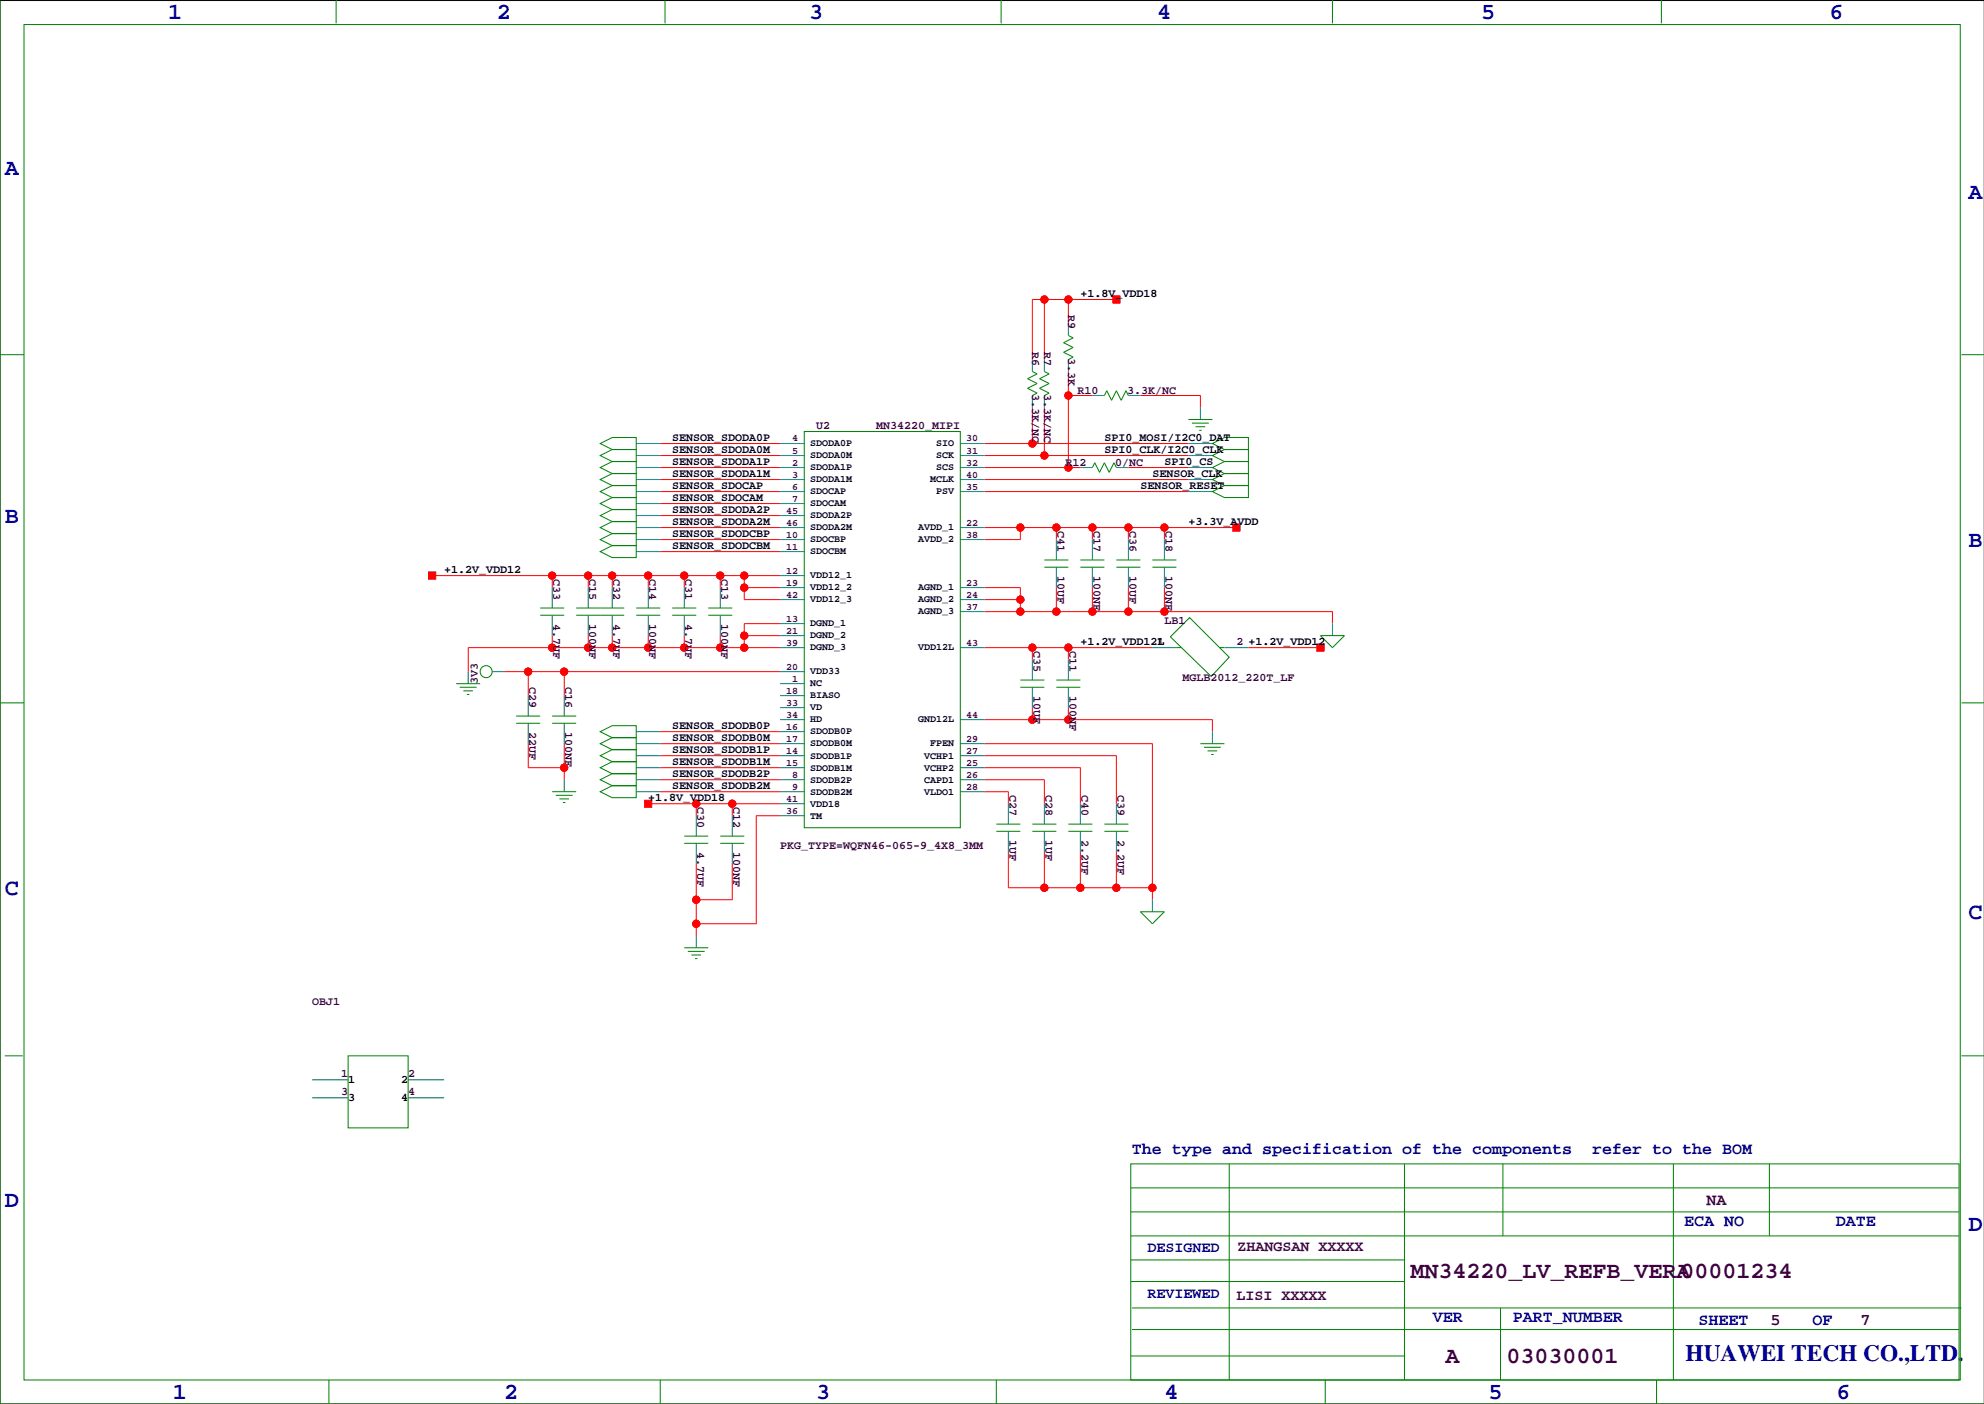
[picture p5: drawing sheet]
<svg xmlns="http://www.w3.org/2000/svg" width="420mm" height="297mm" viewBox="0 0 420 297" stroke-linecap="round" stroke-linejoin="round" font-family="sans-serif">
<path d="M419.9 .1h-419.9v296.9h419.9" fill="none" stroke="#000" stroke-width=".21"/>
<g fill="none" stroke="#f00" stroke-width=".21">
<path d="M221 63.4v12.7M226.1 63.4v5M226.1 78.6v20.3M236.2 63.4h-17.8v12.7M139.7 98.9h25.4M139.7 93.8h25.4M139.7 96.4h25.4M208.3 98.9h20.3M208.3 93.8h43.2M208.3 96.4h43.2M218.4 86.2v7.6M221 86.2v10.2"/>
<path d="M226.1 83.7h5M238.8 98.9h12.7M241.3 83.7h12.7v2.5M139.7 111.6h25.4M139.7 114.2h25.4M139.7 101.5h25.4M139.7 104h25.4M139.7 106.5h25.4M139.7 116.7h25.4M139.7 109.1h25.4M208.3 111.6h53.3M208.3 101.5h43.2"/>
<path d="M208.3 104h43.2M215.9 111.6v2.6h-7.6M223.5 111.6v2.6M231.1 111.6v2.6M238.8 111.6v2.6M246.4 111.6v2.6M91.4 121.8h73.7M116.8 121.8v2.5M116.8 134.5v2.5M124.5 121.8v2.5M124.5 134.5v2.5M129.5 121.8v2.5"/>
<path d="M129.5 134.5v2.5M137.2 121.8v2.5M137.2 134.5v2.5M144.8 121.8v2.5M144.8 134.5v2.5M152.4 121.8v2.5M152.4 134.5v2.5M157.5 121.8v5.1h7.6M157.5 124.3h7.6M157.5 134.5h7.6M165.1 137h-66v5.1M165.1 131.9h-7.6v5.1"/>
<path d="M208.3 137h35.5M208.3 129.4h73.6v2.5M208.3 126.9h7.6M208.3 124.3h7.6v5.1M218.4 137v2.6M223.5 124.3v5.1M226.1 137v2.6M231.1 124.3v5.1M238.8 124.3v5.1M246.4 124.3v5.1M264.2 137h15.2M106.7 142.1h58.4"/>
<path d="M111.8 157.3v5.1h7.6M111.8 142.1v5.1M119.4 142.1v5.1M119.4 157.3v7.7M139.7 157.3h25.4M139.7 159.9h25.4M139.7 154.8h25.4M208.3 152.3h48.2v2.5M208.3 157.3h35.5v33.1M208.3 159.9h27.9v10.1M218.4 149.7v2.6M226.1 149.7v2.6"/>
<path d="M137.2 170h27.9M139.7 167.5h25.4M139.7 165h25.4M139.7 162.4h25.4M147.3 170v2.6M154.9 170v2.6M165.1 172.6h-5.1v22.8h-12.7M208.3 167.5h5.1v2.5M208.3 162.4h20.3v7.6M208.3 165h12.7v5M147.3 182.7v15.3M154.9 182.7v7.7h-7.6"/>
<path d="M213.4 180.2v7.6h30.4M221 180.2v7.6M228.6 180.2v7.6M236.2 180.2v7.6"/>
<circle cx="221" cy="63.4" r=".76"/>
<circle cx="226.1" cy="63.4" r=".76"/>
<circle cx="218.4" cy="93.8" r=".76"/>
<circle cx="221" cy="96.4" r=".76"/>
<circle cx="226.1" cy="83.7" r=".76"/>
<circle cx="226.1" cy="98.9" r=".76"/>
<circle cx="215.9" cy="111.6" r=".76"/>
<circle cx="223.5" cy="111.6" r=".76"/>
<circle cx="231.1" cy="111.6" r=".76"/>
<circle cx="238.8" cy="111.6" r=".76"/>
<circle cx="246.4" cy="111.6" r=".76"/>
<circle cx="116.8" cy="137" r=".76"/>
<circle cx="116.8" cy="121.8" r=".76"/>
<circle cx="124.5" cy="137" r=".76"/>
<circle cx="124.5" cy="121.8" r=".76"/>
<circle cx="129.5" cy="137" r=".76"/>
<circle cx="129.5" cy="121.8" r=".76"/>
<circle cx="137.2" cy="137" r=".76"/>
<circle cx="137.2" cy="121.8" r=".76"/>
<circle cx="144.8" cy="137" r=".76"/>
<circle cx="144.8" cy="121.8" r=".76"/>
<circle cx="152.4" cy="137" r=".76"/>
<circle cx="152.4" cy="121.8" r=".76"/>
<circle cx="157.5" cy="124.3" r=".76"/>
<circle cx="157.5" cy="137" r=".76"/>
<circle cx="157.5" cy="134.5" r=".76"/>
<circle cx="157.5" cy="121.8" r=".76"/>
<circle cx="215.9" cy="126.9" r=".76"/>
<circle cx="215.9" cy="129.4" r=".76"/>
<circle cx="218.4" cy="137" r=".76"/>
<circle cx="223.5" cy="129.4" r=".76"/>
<circle cx="226.1" cy="137" r=".76"/>
<circle cx="231.1" cy="129.4" r=".76"/>
<circle cx="238.8" cy="129.4" r=".76"/>
<circle cx="246.4" cy="129.4" r=".76"/>
<circle cx="111.8" cy="142.1" r=".76"/>
<circle cx="119.4" cy="142.1" r=".76"/>
<circle cx="218.4" cy="152.3" r=".76"/>
<circle cx="226.1" cy="152.3" r=".76"/>
<circle cx="119.4" cy="162.4" r=".76"/>
<circle cx="147.3" cy="170" r=".76"/>
<circle cx="154.9" cy="170" r=".76"/>
<circle cx="147.3" cy="190.4" r=".76"/>
<circle cx="147.3" cy="195.4" r=".76"/>
<circle cx="221" cy="187.8" r=".76"/>
<circle cx="228.6" cy="187.8" r=".76"/>
<circle cx="236.2" cy="187.8" r=".76"/>
<circle cx="243.8" cy="187.8" r=".76"/>
</g>
<g fill="#f00" stroke="#f00" stroke-width=".21">
<path d="M260.9 110.9h1.5v1.5h-1.5z" fill-rule="evenodd"/>
<path d="M136.4 169.3h1.5v1.5h-1.5z" fill-rule="evenodd"/>
<path d="M90.7 121h1.5v1.5h-1.5z" fill-rule="evenodd"/>
<path d="M235.5 62.6h1.5v1.5h-1.5z" fill-rule="evenodd"/>
<path d="M278.6 136.3h1.6v1.5h-1.6z" fill-rule="evenodd"/>
<circle cx="226.1" cy="137" r=".76"/>
<circle cx="218.4" cy="137" r=".76"/>
<circle cx="246.4" cy="129.4" r=".76"/>
<circle cx="238.8" cy="129.4" r=".76"/>
<circle cx="231.1" cy="129.4" r=".76"/>
<circle cx="223.5" cy="129.4" r=".76"/>
<circle cx="215.9" cy="126.9" r=".76"/>
<circle cx="215.9" cy="129.4" r=".76"/>
<circle cx="218.4" cy="152.3" r=".76"/>
<circle cx="226.1" cy="152.3" r=".76"/>
<circle cx="246.4" cy="111.6" r=".76"/>
<circle cx="238.8" cy="111.6" r=".76"/>
<circle cx="231.1" cy="111.6" r=".76"/>
<circle cx="223.5" cy="111.6" r=".76"/>
<circle cx="215.9" cy="111.6" r=".76"/>
<circle cx="147.3" cy="170" r=".76"/>
<circle cx="154.9" cy="170" r=".76"/>
<circle cx="236.2" cy="187.8" r=".76"/>
<circle cx="228.6" cy="187.8" r=".76"/>
<circle cx="221" cy="187.8" r=".76"/>
<circle cx="243.8" cy="187.8" r=".76"/>
<circle cx="157.5" cy="124.3" r=".76"/>
<circle cx="157.5" cy="121.8" r=".76"/>
<circle cx="116.8" cy="121.8" r=".76"/>
<circle cx="124.5" cy="121.8" r=".76"/>
<circle cx="129.5" cy="121.8" r=".76"/>
<circle cx="137.2" cy="121.8" r=".76"/>
<circle cx="144.8" cy="121.8" r=".76"/>
<circle cx="152.4" cy="121.8" r=".76"/>
<circle cx="116.8" cy="137" r=".76"/>
<circle cx="124.5" cy="137" r=".76"/>
<circle cx="129.5" cy="137" r=".76"/>
<circle cx="137.2" cy="137" r=".76"/>
<circle cx="144.8" cy="137" r=".76"/>
<circle cx="152.4" cy="137" r=".76"/>
<circle cx="157.5" cy="134.5" r=".76"/>
<circle cx="157.5" cy="137" r=".76"/>
<circle cx="119.4" cy="142.1" r=".76"/>
<circle cx="111.8" cy="142.1" r=".76"/>
<circle cx="119.4" cy="162.4" r=".76"/>
<circle cx="218.4" cy="93.8" r=".76"/>
<circle cx="226.1" cy="63.4" r=".76"/>
<circle cx="221" cy="63.4" r=".76"/>
<circle cx="226.1" cy="98.9" r=".76"/>
<circle cx="226.1" cy="83.7" r=".76"/>
<circle cx="221" cy="96.4" r=".76"/>
<circle cx="147.3" cy="190.4" r=".76"/>
<circle cx="147.3" cy="195.4" r=".76"/>
</g>
<g fill="none" stroke="#008080" stroke-width=".21">
<path d="M218.4 76.1v2.5M221 76.1v2.5M226.1 68.4v2.6M226.1 76.1v2.5M134.6 96.4h5.1M134.6 93.8h5.1M134.6 98.9h5.1M165.1 96.4h5.1M165.1 93.8h5.1M165.1 98.9h5.1M203.2 96.4h5.1M203.2 93.8h5.1"/>
<path d="M203.2 98.9h5.1M218.4 83.7v2.5M221 83.7v2.5M228.6 98.9h2.5M231.1 83.7h2.6M236.2 98.9h2.6M238.8 83.7h2.5M251.5 96.4h5M251.5 93.8h5M251.5 98.9h5M254 86.2v2.6M134.6 116.7h5.1"/>
<path d="M134.6 109.1h5.1M134.6 111.6h5.1M134.6 104h5.1M134.6 101.5h5.1M134.6 106.5h5.1M134.6 114.2h5.1M165.1 116.7h5.1M165.1 109.1h5.1M165.1 111.6h5.1M165.1 104h5.1M165.1 101.5h5.1M165.1 106.5h5.1"/>
<path d="M165.1 114.2h5.1M203.2 111.6h5.1M203.2 104h5.1M203.2 101.5h5.1M203.2 114.2h5.1M223.5 114.2v4.3M231.1 114.2v4.3M238.8 114.2v4.3M246.4 114.2v4.3M251.5 104h5M251.5 101.5h5M116.8 124.3v4.3"/>
<path d="M116.8 130.2v4.3M124.5 124.3v4.3M124.5 130.2v4.3M129.5 124.3v4.3M129.5 130.2v4.3M137.2 124.3v4.3M137.2 130.2v4.3M144.8 124.3v4.3M144.8 130.2v4.3M152.4 124.3v4.3M152.4 130.2v4.3M165.1 137h5.1"/>
<path d="M165.1 121.8h5.1M165.1 131.9h5.1M165.1 134.5h5.1M165.1 124.3h5.1M165.1 126.9h5.1M203.2 137h5.1M203.2 124.3h5.1M203.2 126.9h5.1M203.2 129.4h5.1M218.4 139.6v4.3M223.5 120v4.3M226.1 139.6v4.3"/>
<path d="M231.1 120v4.3M238.8 120v4.3M243.8 137h5.1M246.4 120v4.3M259.1 137h5.1M281.9 131.9v2.6M99.1 142.1v2.5M104.1 142.1h2.6M111.8 147.2v4.3M111.8 153v4.3M119.4 147.2v4.3M119.4 153v4.3"/>
<path d="M134.6 154.8h5.1M134.6 157.3h5.1M134.6 159.9h5.1M165.1 142.1h5.1M165.1 154.8h5.1M165.1 157.3h5.1M165.1 144.6h5.1M165.1 152.3h5.1M165.1 159.9h5.1M165.1 147.2h5.1M165.1 149.7h5.1M203.2 157.3h5.1"/>
<path d="M203.2 152.3h5.1M203.2 159.9h5.1M218.4 145.4v4.3M226.1 145.4v4.3M256.5 154.8v2.5M119.4 165v2.5M134.6 167.5h5.1M134.6 165h5.1M134.6 162.4h5.1M147.3 172.6v4.3M147.3 178.4v4.3M154.9 172.6v4.3"/>
<path d="M154.9 178.4v4.3M165.1 167.5h5.1M165.1 165h5.1M165.1 162.4h5.1M165.1 172.6h5.1M165.1 170h5.1M203.2 167.5h5.1M203.2 165h5.1M203.2 162.4h5.1M213.4 170v4.4M213.4 175.9v4.3M221 170v4.4"/>
<path d="M221 175.9v4.3M228.6 170v4.4M228.6 175.9v4.3M236.2 170v4.4M236.2 175.9v4.3M147.3 198v2.5M243.8 190.4v2.5M66 228.5h7.7M66 232.3h7.7M86.4 228.5h7.6M86.4 232.3h7.6"/>
</g>
<g fill="none" stroke="#008000" stroke-width=".21">
<path d="M0 -.1v297.1h419.9M71.1 0v4.9M140.7 0v4.9M211.8 0v4.9M281.9 0v4.9M351.5 0v4.9M5.1 5.2h409.7v286.8h-409.7zM0 75h5.1M218.4 78.6l1.1 .5-2.1 1 2.1 1-2.1 1.1 2.1 1-1.1 .5M221 78.6l1 .5-2 1 2 1-2 1.1 2 1-1 .5M226.1 71l1 .5-2.1 1 2.1 1-2.1 1 2.1 1.1-1 .5M415 75h4.9"/>
<path d="M127 96.4l2.5-1.3h5.1v2.5h-5.1zM127 93.8l2.5-1.2h5.1v2.5h-5.1zM127 98.9l2.5-1.3h5.1v2.6h-5.1zM170.2 91.3h33v83.8h-33zM231.1 98.9l.5-1 1.1 2 1-2 1 2 1-2 .5 1M233.7 83.7l.5-1 1 2 1-2 1 2 1.1-2 .5 1M251.5 88.8h5M252.2 89.5h3.6M253 90.3h2M253.7 91h.6M256.5 98.9l2.6-1.3h5.1v2.6h-5.1zM256.5 96.4l2.6-1.3h5.1v2.5h-5.1z"/>
<path d="M256.5 93.8l2.6-1.2h5.1v2.5h-5.1zM127 116.7l2.5-1.3h5.1v2.6h-5.1zM127 109.1l2.5-1.3h5.1v2.5h-5.1zM127 111.6l2.5-1.3h5.1v2.6h-5.1zM127 104l2.5-1.3h5.1v2.6h-5.1zM127 106.5l2.5-1.2h5.1v2.5h-5.1zM127 101.5l2.5-1.3h5.1v2.5h-5.1zM127 114.2l2.5-1.3h5.1v2.5h-5.1zM221 118.5h5.1M228.6 118.5h5.1M236.2 118.5h5.1M243.8 118.5h5.1"/>
<path d="M256.5 104l2.6-1.3h5.1v2.6h-5.1zM256.5 101.5l2.6-1.3h5.1v2.5h-5.1zM114.3 128.6h5.1M114.3 130.2h5.1M121.9 128.6h10.2M121.9 130.2h10.2M134.6 128.6h5.1M134.6 130.2h5.1M142.2 128.6h5.1M142.2 130.2h5.1M149.9 128.6h5M149.9 130.2h5"/>
<path d="M221 120h5.1M228.6 120h5.1M236.2 120h5.1M243.8 120h5.1M248.9 137h1M251.7 130.7l8.4 8.4-3.8 4-8.7-8.4zM258.1 137h1M279.4 134.5h5.1l-2.6 2.5zM0 148.7h5.1M96.5 144.6h5.1M97.3 145.4h3.5M98 146.2h2.1"/>
<path d="M98.8 146.9h.5M109.2 151.5h5.1M109.2 153h5.1M116.8 151.5h5.1M116.8 153h5.1M127 154.8l2.5-1.3h5.1v2.6h-5.1zM127 157.3l2.5-1.2h5.1v2.5h-5.1zM127 159.9l2.5-1.3h5.1v2.5h-5.1zM215.9 143.9h5.1M215.9 145.4h5.1M223.5 143.9h5.1M223.5 145.4h5.1"/>
<path d="M254 157.3h5.1M254.8 158.1h3.5M255.5 158.9h2.1M256.3 159.6h.5M415 148.7h4.9M116.8 167.5h5.1M117.6 168.3h3.6M118.4 169h2M119.1 169.8h.5M127 167.5l2.5-1.3h5.1v2.6h-5.1zM127 165l2.5-1.3h5.1v2.5h-5.1zM127 162.4l2.5-1.3h5.1v2.6h-5.1z"/>
<path d="M144.8 176.9h5.1M144.8 178.4h5.1M152.4 176.9h5.1M152.4 178.4h5.1M210.8 174.4h5.1M210.8 175.9h5.1M218.4 174.4h5.1M218.4 175.9h5.1M226.1 174.4h5M226.1 175.9h5M233.7 174.4h5.1M233.7 175.9h5.1"/>
<path d="M241.3 192.9h5.1l-2.6 2.5zM144.8 200.5h5.1M145.5 201.3h3.6M146.3 202h2M147.1 202.8h.5M1 223.4h3.8M73.7 223.4h12.7v15.2h-12.7zM415 223.4h4.9M239.3 246.2h175.2v45.8h-175.2zM239.3 251.3h175.2M239.3 256.4h175.2M260.1 246.2v45.8"/>
<path d="M297.2 246.2v45.8M318 246.2v15.3M354.1 246.2v45.8M374.4 246.2v15.3M239.3 266.6h57.9M239.3 261.5h175.2M239.3 271.1h57.9M239.5 276.7h175.5M317.5 276.7v15.3M69.6 292v5M139.7 292v5M210.8 292v5"/>
<path d="M239.3 286.9h57.9M239.5 281.3h175M280.4 292v5M350.5 292v5M383.5 287.4h.1"/>
<circle cx="102.9" cy="142.1" r="1.27"/>
</g>
<g font-size="4.9" fill="#0000a0">
<text x="35.6" y="3.9">1</text>
<text x="105.2" y="3.9">2</text>
<text x="171.2" y="3.9">3</text>
<text x="244.9" y="3.9">4</text>
<text x="313.4" y="3.9">5</text>
<text x="387.1" y="3.9">6</text>
<text x="1" y="36.9">A</text>
<text x="416.6" y="42">A</text>
<text x="1" y="110.6">B</text>
<text x="416.6" y="115.7">B</text>
<text x="1" y="189.3">C</text>
<text x="416.6" y="194.4">C</text>
<text x="1" y="255.4">D</text>
<text x="416.6" y="260.5">D</text>
<text x="356.6" y="288">HUAWEI TECH CO.,LTD.</text>
<text x="36.6" y="296">1</text>
<text x="106.7" y="296">2</text>
<text x="172.7" y="296">3</text>
<text x="246.4" y="296">4</text>
<text x="315" y="296">5</text>
<text x="388.6" y="296">6</text>
</g>
<g font-size="4.9" fill="#400040">
<text x="298.5" y="270.5">MN34220_LV_REFB_VERA00001234</text>
<text x="305.9" y="288.3">A</text>
<text x="318.8" y="288.3">03030001</text>
</g>
<g font-size="3.5" fill="#0000a0">
<text x="239.5" y="244.2">The type and specification of the components</text>
<text x="336.9" y="244.2">refer to the BOM</text>
<text x="356.4" y="259.4">ECA NO</text>
<text x="388.5" y="259.4">DATE</text>
<text x="303.1" y="279.7">VER</text>
<text x="320.1" y="279.7">PART_NUMBER</text>
<text x="359.4" y="280.3">SHEET</text>
<text x="383.5" y="280.3">OF</text>
</g>
<g font-size="3.5" fill="#400040">
<text x="361.1" y="254.9">NA</text>
<text x="374.6" y="280.3">5</text>
<text x="393.7" y="280.3">7</text>
</g>
<g font-size="3.2" fill="#0000a0">
<text x="242.8" y="264.9">DESIGNED</text>
<text x="242.8" y="274.5">REVIEWED</text>
</g>
<g font-size="3.2" fill="#400040">
<text x="261.9" y="264.7">ZHANGSAN XXXXX</text>
<text x="261.6" y="275.1">LISI XXXXX</text>
</g>
<g font-size="2.5">
<text x="228.6" y="62.9">+1.8V_VDD18</text>
<text x="142.2" y="93.3">SENSOR_SDODA0P</text>
<text x="142.2" y="95.9">SENSOR_SDODA0M</text>
<text x="233.7" y="95.9">SPI0_CLK/I2C0_CLK</text>
<text x="233.7" y="93.3">SPI0_MOSI/I2C0_DAT</text>
<text x="142.2" y="101">SENSOR_SDODA1M</text>
<text x="142.2" y="98.4">SENSOR_SDODA1P</text>
<text x="243.8" y="101">SENSOR_CLK</text>
<text x="246.4" y="98.4">SPI0_CS</text>
<text x="142.2" y="106">SENSOR_SDOCAM</text>
<text x="142.2" y="103.5">SENSOR_SDOCAP</text>
<text x="241.3" y="103.5">SENSOR_RESET</text>
<text x="142.2" y="113.7">SENSOR_SDODCBP</text>
<text x="142.2" y="108.6">SENSOR_SDODA2P</text>
<text x="142.2" y="111.1">SENSOR_SDODA2M</text>
<text x="251.5" y="111.1">+3.3V_AVDD</text>
<text x="142.2" y="116.2">SENSOR_SDODCBM</text>
<text x="94" y="121.3">+1.2V_VDD12</text>
<text x="228.6" y="136.5">+1.2V_VDD12L</text>
<text x="142.2" y="154.3">SENSOR_SDODB0P</text>
<text x="142.2" y="161.9">SENSOR_SDODB1M</text>
<text x="142.2" y="159.4">SENSOR_SDODB1P</text>
<text x="142.2" y="156.8">SENSOR_SDODB0M</text>
<text x="142.2" y="164.5">SENSOR_SDODB2P</text>
<text x="142.2" y="167">SENSOR_SDODB2M</text>
<text x="137.2" y="169.5">+1.8V_VDD18</text>
<text x="73.7" y="229.2">1</text>
<text x="73.7" y="233">3</text>
<text x="84.9" y="229.2">2</text>
<text x="84.9" y="233">4</text>
</g>
<g font-size="2.5" fill="#400040">
<text x="226" y="66.7" transform="rotate(90 226 66.7)">R9</text>
<text x="218.4" y="74.4" transform="rotate(90 218.4 74.4)">R6</text>
<text x="221" y="74.4" transform="rotate(90 221 74.4)">R7</text>
<text x="226" y="75.8" transform="rotate(90 226 75.8)">3.3K</text>
<text x="218.4" y="83.4" transform="rotate(90 218.4 83.4)">3.3K/NC</text>
<text x="221" y="83.4" transform="rotate(90 221 83.4)">3.3K/NC</text>
<text x="228" y="83.4">R10</text>
<text x="238.5" y="83.4">3.3K/NC</text>
<text x="172.7" y="90.8">U2</text>
<text x="185.4" y="90.8">MN34220_MIPI</text>
<text x="225.4" y="98.7">R12</text>
<text x="236" y="98.7">0/NC</text>
<text x="223.7" y="112.3" transform="rotate(90 223.7 112.3)">C41</text>
<text x="231.4" y="112.3" transform="rotate(90 231.4 112.3)">C17</text>
<text x="239" y="112.3" transform="rotate(90 239 112.3)">C36</text>
<text x="246.6" y="112.3" transform="rotate(90 246.6 112.3)">C18</text>
<text x="117.1" y="122.4" transform="rotate(90 117.1 122.4)">C33</text>
<text x="124.7" y="122.4" transform="rotate(90 124.7 122.4)">C15</text>
<text x="129.8" y="122.4" transform="rotate(90 129.8 122.4)">C32</text>
<text x="137.4" y="122.4" transform="rotate(90 137.4 122.4)">C14</text>
<text x="145" y="122.4" transform="rotate(90 145 122.4)">C31</text>
<text x="152.6" y="122.4" transform="rotate(90 152.6 122.4)">C13</text>
<text x="223.7" y="121.8" transform="rotate(90 223.7 121.8)">10UF</text>
<text x="231.4" y="121.8" transform="rotate(90 231.4 121.8)">100NF</text>
<text x="239" y="121.8" transform="rotate(90 239 121.8)">10UF</text>
<text x="246.6" y="121.8" transform="rotate(90 246.6 121.8)">100NF</text>
<text x="117.1" y="131.9" transform="rotate(90 117.1 131.9)">4.7UF</text>
<text x="124.7" y="131.9" transform="rotate(90 124.7 131.9)">100NF</text>
<text x="129.8" y="131.9" transform="rotate(90 129.8 131.9)">4.7UF</text>
<text x="137.4" y="131.9" transform="rotate(90 137.4 131.9)">100NF</text>
<text x="145" y="131.9" transform="rotate(90 145 131.9)">4.7UF</text>
<text x="152.6" y="131.9" transform="rotate(90 152.6 131.9)">100NF</text>
<text x="246.4" y="131.9">LB1</text>
<text x="218.7" y="137.7" transform="rotate(90 218.7 137.7)">C35</text>
<text x="226.3" y="137.7" transform="rotate(90 226.3 137.7)">C11</text>
<text x="244.9" y="136.5">1</text>
<text x="261.6" y="136.5">2 +1.2V_VDD12</text>
<text x="101.1" y="144.6" transform="rotate(-90 101.1 144.6)">3V3</text>
<text x="112" y="145.3" transform="rotate(90 112 145.3)">C29</text>
<text x="119.6" y="145.3" transform="rotate(90 119.6 145.3)">C16</text>
<text x="218.7" y="147.2" transform="rotate(90 218.7 147.2)">10UF</text>
<text x="226.3" y="147.2" transform="rotate(90 226.3 147.2)">100NF</text>
<text x="250.2" y="144.1">MGLB2012_220T_LF</text>
<text x="112" y="154.8" transform="rotate(90 112 154.8)">22UF</text>
<text x="119.6" y="154.8" transform="rotate(90 119.6 154.8)">100NF</text>
<text x="147.5" y="170.7" transform="rotate(90 147.5 170.7)">C30</text>
<text x="155.2" y="170.7" transform="rotate(90 155.2 170.7)">C12</text>
<text x="213.6" y="168.1" transform="rotate(90 213.6 168.1)">C27</text>
<text x="221.2" y="168.1" transform="rotate(90 221.2 168.1)">C28</text>
<text x="228.8" y="168.1" transform="rotate(90 228.8 168.1)">C40</text>
<text x="236.4" y="168.1" transform="rotate(90 236.4 168.1)">C39</text>
<text x="165.1" y="179.7">PKG_TYPE=WQFN46-065-9_4X8_3MM</text>
<text x="213.6" y="177.7" transform="rotate(90 213.6 177.7)">1UF</text>
<text x="221.2" y="177.7" transform="rotate(90 221.2 177.7)">1UF</text>
<text x="228.8" y="177.7" transform="rotate(90 228.8 177.7)">2.2UF</text>
<text x="236.4" y="177.7" transform="rotate(90 236.4 177.7)">2.2UF</text>
<text x="147.5" y="180.2" transform="rotate(90 147.5 180.2)">4.7UF</text>
<text x="155.2" y="180.2" transform="rotate(90 155.2 180.2)">100NF</text>
<text x="66" y="212.7">OBJ1</text>
<text x="72.2" y="228">1</text>
<text x="86.4" y="228">2</text>
<text x="72.2" y="231.8">3</text>
<text x="86.4" y="231.8">4</text>
</g>
<g font-size="2.1" fill="#400040">
<text x="167.6" y="93.4">4</text>
<text x="167.6" y="95.9">5</text>
<text x="204.5" y="93.4">30</text>
<text x="204.5" y="95.9">31</text>
<text x="167.6" y="98.5">2</text>
<text x="167.6" y="101">3</text>
<text x="204.5" y="98.5">32</text>
<text x="204.5" y="101">40</text>
<text x="167.6" y="103.6">6</text>
<text x="167.6" y="106.1">7</text>
<text x="204.5" y="103.6">35</text>
<text x="166.4" y="111.2">46</text>
<text x="166.4" y="113.7">10</text>
<text x="166.4" y="108.6">45</text>
<text x="204.5" y="111.2">22</text>
<text x="204.5" y="113.7">38</text>
<text x="166.4" y="116.3">11</text>
<text x="166.4" y="121.3">12</text>
<text x="166.4" y="123.9">19</text>
<text x="204.5" y="123.9">23</text>
<text x="166.4" y="131.5">13</text>
<text x="166.4" y="126.4">42</text>
<text x="204.5" y="126.4">24</text>
<text x="204.5" y="129">37</text>
<text x="166.4" y="134">21</text>
<text x="166.4" y="136.6">39</text>
<text x="204.5" y="136.6">43</text>
<text x="166.4" y="141.7">20</text>
<text x="166.4" y="146.7">18</text>
<text x="166.4" y="149.3">33</text>
<text x="167.6" y="144.2">1</text>
<text x="166.4" y="154.4">16</text>
<text x="166.4" y="151.8">34</text>
<text x="204.5" y="151.8">44</text>
<text x="166.4" y="156.9">17</text>
<text x="166.4" y="159.4">14</text>
<text x="166.4" y="162">15</text>
<text x="204.5" y="159.4">27</text>
<text x="204.5" y="162">25</text>
<text x="204.5" y="156.9">29</text>
<text x="167.6" y="164.5">8</text>
<text x="167.6" y="167.1">9</text>
<text x="204.5" y="164.5">26</text>
<text x="204.5" y="167.1">28</text>
<text x="166.4" y="172.1">36</text>
<text x="166.4" y="169.6">41</text>
</g>
<g font-size="2.1">
<text x="171.4" y="94.4">SDODA0P</text>
<text x="198.1" y="94.4">SIO</text>
<text x="171.4" y="99.5">SDODA1P</text>
<text x="171.4" y="97">SDODA0M</text>
<text x="198.1" y="97">SCK</text>
<text x="198.1" y="99.5">SCS</text>
<text x="171.4" y="102.1">SDODA1M</text>
<text x="171.4" y="104.6">SDOCAP</text>
<text x="171.4" y="107.1">SDOCAM</text>
<text x="196.8" y="102.1">MCLK</text>
<text x="198.1" y="104.6">PSV</text>
<text x="171.4" y="112.2">SDODA2M</text>
<text x="171.4" y="109.7">SDODA2P</text>
<text x="194.3" y="112.2">AVDD_1</text>
<text x="171.4" y="117.3">SDOCBM</text>
<text x="171.4" y="114.8">SDOCBP</text>
<text x="194.3" y="114.8">AVDD_2</text>
<text x="171.4" y="122.4">VDD12_1</text>
<text x="171.4" y="124.9">VDD12_2</text>
<text x="194.3" y="124.9">AGND_1</text>
<text x="171.4" y="127.5">VDD12_3</text>
<text x="194.3" y="127.5">AGND_2</text>
<text x="194.3" y="130">AGND_3</text>
<text x="171.4" y="132.5">DGND_1</text>
<text x="171.4" y="135.1">DGND_2</text>
<text x="171.4" y="137.6">DGND_3</text>
<text x="194.3" y="137.6">VDD12L</text>
<text x="171.4" y="142.7">VDD33</text>
<text x="171.4" y="145.2">NC</text>
<text x="171.4" y="147.8">BIASO</text>
<text x="171.4" y="155.4">SDODB0P</text>
<text x="171.4" y="150.3">VD</text>
<text x="171.4" y="152.9">HD</text>
<text x="194.3" y="152.9">GND12L</text>
<text x="171.4" y="157.9">SDODB0M</text>
<text x="171.4" y="160.5">SDODB1P</text>
<text x="195.6" y="160.5">VCHP1</text>
<text x="196.8" y="157.9">FPEN</text>
<text x="171.4" y="165.6">SDODB2P</text>
<text x="171.4" y="163">SDODB1M</text>
<text x="195.6" y="163">VCHP2</text>
<text x="195.6" y="165.6">CAPD1</text>
<text x="171.4" y="168.1">SDODB2M</text>
<text x="171.4" y="173.2">TM</text>
<text x="171.4" y="170.6">VDD18</text>
<text x="195.6" y="168.1">VLDO1</text>
</g>
</svg>
